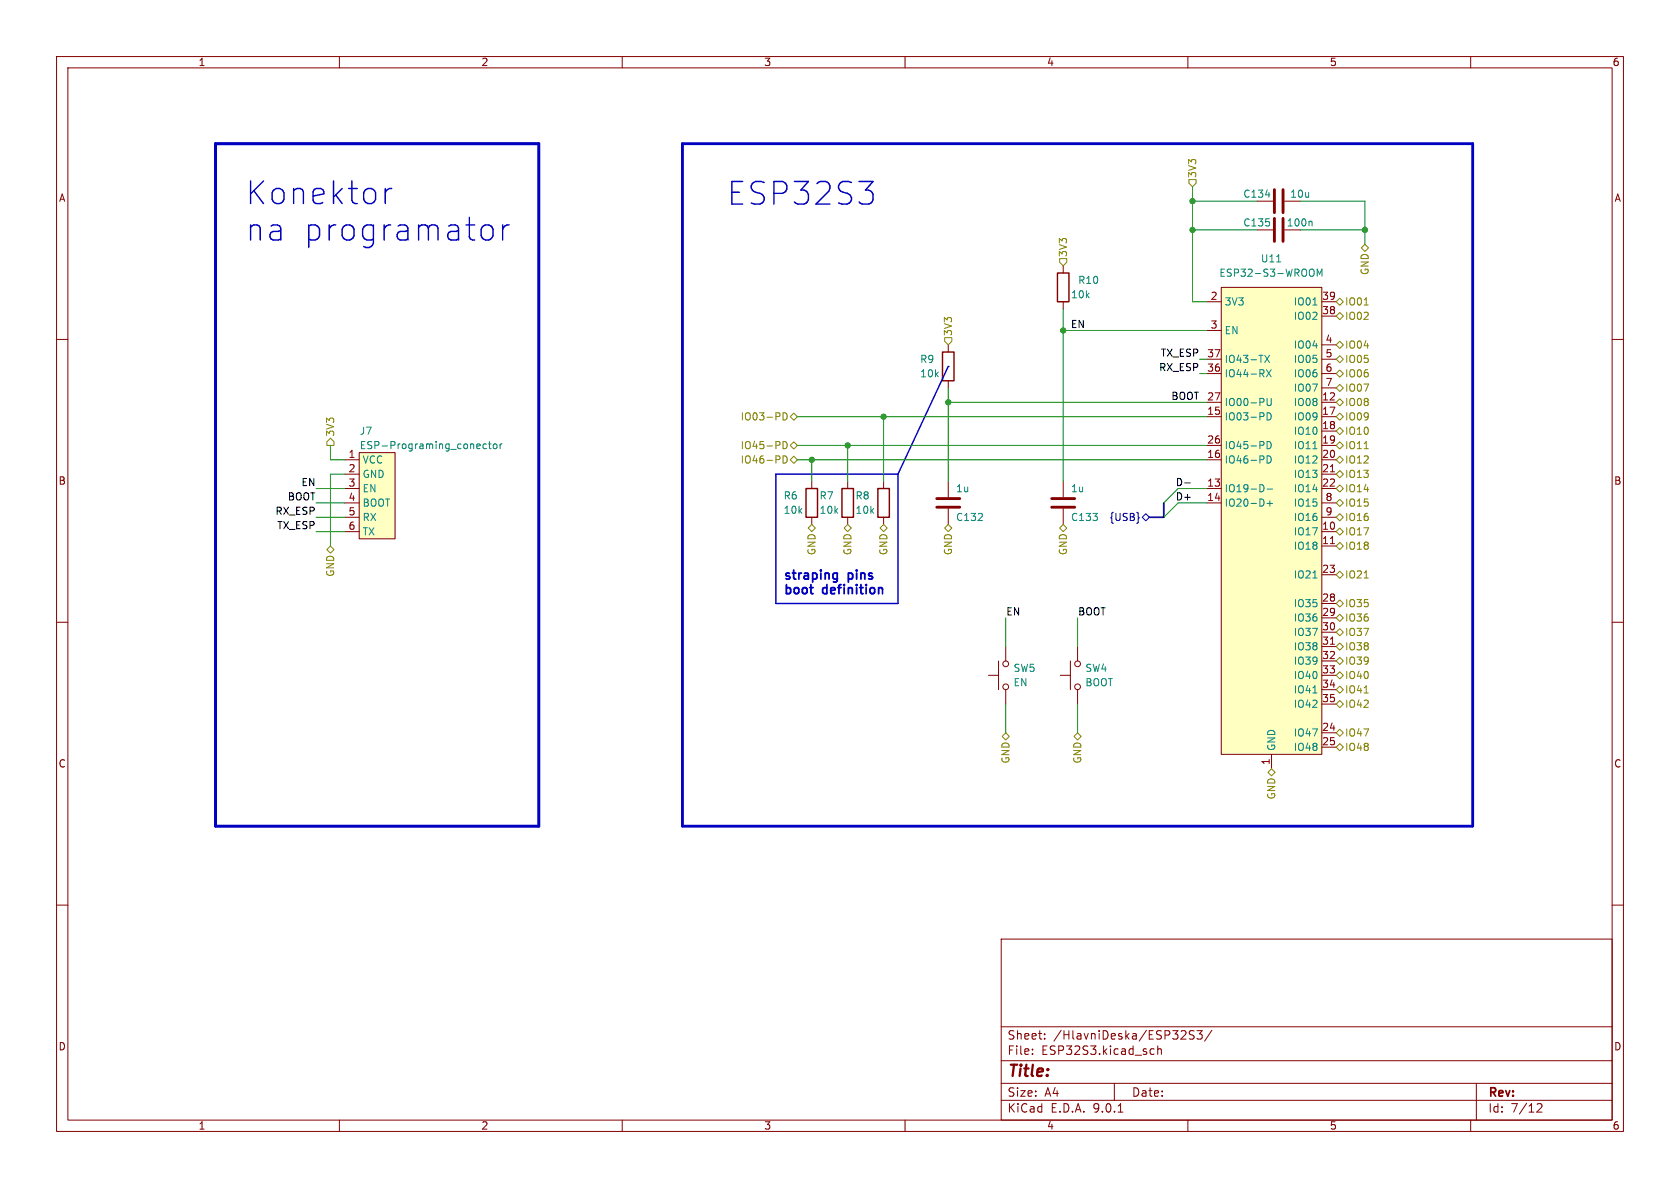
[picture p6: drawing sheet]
<svg xmlns="http://www.w3.org/2000/svg" width="297mm" height="210mm" viewBox="0 0 297 210" stroke-linecap="round" stroke-linejoin="round" font-family="sans-serif">
<g fill="none" stroke="#840000" stroke-width=".18">
<path d="M10 10h277v190h-277zM12 12h273v186h-273zM60 10v2M110 10v2M160 10v2M210 10v2M260 10v2M10 60h2M285 60h2M10 110h2M285 110h2M10 160h2"/>
<path d="M177 166h108v32h-108zM285 160h2M60 198v2M110 198v2M160 198v2M177 194.5h108M177 191.5h108M177 187.5h108M177 181.5h108M182.5 186.3v.1M182.5 185.5v.1M184.7 183.6v.1"/>
<path d="M184.7 182.8v.1M197 191.5v3M197.7 196.6h.8M203.6 185.4l.4 .1M204 186.3l-.4 .1M204.7 185.5l.2-.1 .3 .1 .1 .9M204.7 184.9v1.5M209.4 182.2l.3 .3-.1 .3-.9 .9h1M210 198v2M211.1 182.3l-.6-.1-.2 .1v.5l.7 .3 .1 .3-.3 .3-.6-.1M211.6 182.2h.9l-.5 .6 .5 .1v.7l-.3 .1h-.4l-.2-.1M214.2 182.1l-1.2 2"/>
<path d="M260 198v2M261 191.5v6.5M271.7 195.2l.6-.1 .2 .1 .1 .3-.9 1.1h.9"/>
</g>
<path d="M215.9 50.8h17.8v82.6h-17.8z" fill="#ffffc2"/>
<g fill="none" stroke="#840000" stroke-width=".18">
<path d="M222.2 35.6h2.8M227.1 35.6h2.8M213.4 53.3h2.5M213.4 58.4h2.5M215.9 50.8h17.8v82.6h-17.8zM233.7 53.3h2.5M233.7 55.9h2.5M167.6 61v1.2M167.6 67.3v1.3M213.4 63.5h2.5M213.4 66h2.5M213.4 71.1h2.5"/>
<path d="M213.4 73.7h2.5M213.4 78.7h2.5M233.7 63.5h2.5M233.7 66h2.5M233.7 71.1h2.5M233.7 73.7h2.5M233.7 78.7h2.5M233.7 61h2.5M233.7 68.6h2.5M233.7 76.2h2.5M143.5 85.1v1.3M143.5 91.4v1.3"/>
<path d="M156.2 85.1v1.3M156.2 91.4v1.3M213.4 81.3h2.5M213.4 86.4h2.5M213.4 88.9h2.5M233.7 81.3h2.5M233.7 86.4h2.5M233.7 88.9h2.5M233.7 83.8h2.5M233.7 91.4h2.5M233.7 94h2.5M233.7 96.5h2.5"/>
<path d="M235.2 83.4h.7M235.2 96.1h.7M233.7 101.6h2.5M233.7 106.7h2.5M233.7 109.2h2.5M233.7 111.8h2.5M233.7 114.3h2.5M233.7 116.8h2.5M233.7 119.4h2.5M235.2 113.9h.7M224.8 133.4v2.5M233.7 121.9h2.5"/>
<path d="M233.7 124.5h2.5M233.7 129.5h2.5M233.7 132.1h2.5"/>
</g>
<g fill="none" stroke="#008484" stroke-width=".18">
<path d="M223.7 34.4h.8M225.7 46.3h.7M231.8 47.6a.43 .43 0 0 1 .5 .4v.4a.43 .43 0 0 1-.5 .4M232.1 53.9h.7M232.9 48.8v-1.2l.4 .9 .4-.9v1.2M223.6 62.8l.8 1.3M223.9 65.3l.8 1.3M224 70.4v1.1l.2 .2 .4-.1 .1-.1v-1.1M224 73a.64 .64 0 0 1 .7 .6 .64 .64 0 0 1-.7 .6zM224 78a.64 .64 0 0 1 .7 .7 .64 .64 0 0 1-.7 .6zM224.4 62.8l-.8 1.3M224.7 65.3l-.8 1.3"/>
<path d="M232.1 79.3h.7M223.2 85.7l.3 .5-.3 .7M224 80.6a.64 .64 0 0 1 .7 .6 .64 .64 0 0 1-.7 .7zM224 86.5h1M224 89h1M224.5 88.5v1M232.1 102.2h.7M232.1 122.5h.7"/>
</g>
<path d="M166.6 62.2h2.1v5.1h-2.1zM142.5 86.4h2v5h-2zM155.2 86.4h2v5h-2z" fill="none" stroke="#840000" stroke-width=".25"/>
<path d="M225.3 33.5v4.1M226.8 33.5v4.1" fill="none" stroke="#840000" stroke-width=".51"/>
<path d="M63.5 80h6.3v15.3h-6.3z" fill="#ffffc2"/>
<g fill="none" stroke="#840000" stroke-width=".18">
<path d="M188 47v1.3M188 53.3v1.3M222.2 40.6h2.8M61 81.3h2.5M61 83.8h2.5M61 86.4h2.5M61 88.9h2.5M61 91.4h2.5M61 94h2.5M63.5 80h6.3v15.3h-6.3zM149.9 85.1v1.3M149.9 91.4v1.3"/>
<path d="M167.6 85.1v2.8M167.6 89.9v2.8M188 85.1v2.8M188 89.9v2.8M174.8 119.4h1.7M176.5 116.8v5.1M177.8 114.3v2.5M187.5 119.4h1.7M189.2 116.8v5.1M190.5 114.3v2.5M177.8 121.9v2.6M190.5 121.9v2.6"/>
<circle cx="177.8" cy="117.3" r=".51"/>
<circle cx="190.5" cy="117.3" r=".51"/>
<circle cx="177.8" cy="121.4" r=".51"/>
<circle cx="190.5" cy="121.4" r=".51"/>
</g>
<path d="M231.8 39.1l.2 .2v.6M86 78.5h-.4l-.2 .2 .1 .6h.5M86.3 78.5h.5M86.5 78v1.1l.3 .2M87.3 78.6l.1-.1 .4 .1 .1 .5-.2 .2h-.3l-.1-.1zM88.4 78.5v.8M88.8 78.5l-.4 .2" fill="none" stroke="#008484" stroke-width=".18"/>
<path d="M225.3 38.6v4.1M226.8 38.6v4.1M165.6 88.1h4.1M165.6 89.7h4.1M185.9 88.1h4.1M185.9 89.7h4.1" fill="none" stroke="#840000" stroke-width=".51"/>
<path d="M186.9 48.3h2.1v5h-2.1zM148.8 86.4h2.1v5h-2.1z" fill="none" stroke="#840000" stroke-width=".25"/>
<g fill="none" stroke="#848400" stroke-width=".18">
<path d="M210.2 31.8h1.3v.6l-.7 .6-.6-.6zM167 59.7h1.3v.6l-.7 .7-.6-.7zM187.3 45.7h1.3v.7l-.6 .6-.7-.6zM236.2 53.3l.7-.6 .6 .6-.6 .7zM236.2 55.9l.7-.7 .6 .7-.6 .6zM240.7 43.8l.6-.6 .6 .6-.6 .7zM241.2 53.9h.7M58.4 77.5l.7 .6v.6h-1.3v-.6zM138.4 73a.64 .64 0 0 1 .8 .6 .64 .64 0 0 1-.8 .6zM138.4 78a.64 .64 0 0 1 .8 .7 .64 .64 0 0 1-.8 .6zM139.7 73.7l.6-.7 .7 .7-.7 .6zM139.7 78.7l.6-.6 .7 .6-.7 .7z"/>
<path d="M236.2 78.7l.7-.6 .6 .6-.6 .7zM236.2 76.2l.7-.6 .6 .6-.6 .6zM236.2 73.7l.7-.7 .6 .7-.6 .6zM236.2 61l.7-.7 .6 .7-.6 .6zM236.2 63.5l.7-.6 .6 .6-.6 .6zM236.2 66l.7-.6 .6 .6-.6 .7zM236.2 68.6l.7-.7 .6 .7-.6 .6zM236.2 71.1l.7-.6 .6 .6-.6 .7zM241.2 79.3h.7M57.8 97.2l.6-.7 .7 .7-.7 .6zM138.4 80.6a.64 .64 0 0 1 .8 .6 .64 .64 0 0 1-.8 .7zM139.7 81.3l.6-.7 .7 .7-.7 .6z"/>
<path d="M142.9 93.3l.6-.6 .6 .6-.6 .7zM149.2 93.3l.7-.6 .6 .6-.6 .7zM155.6 93.3l.6-.6 .6 .6-.6 .7zM167 93.3l.6-.6 .7 .6-.7 .7zM188 92.7l.6 .6-.6 .7-.7-.7zM236.2 91.4l.7-.6 .6 .6-.6 .7zM236.2 88.9l.7-.6 .6 .6-.6 .6zM236.2 94l.7-.7 .6 .7-.6 .6zM236.2 96.5l.7-.6 .6 .6-.6 .7zM236.2 83.8l.7-.6 .6 .6-.6 .7zM236.2 81.3l.7-.7 .6 .7-.6 .6zM236.2 86.4l.7-.7 .6 .7-.6 .6z"/>
<path d="M236.2 101.6l.7-.6 .6 .6-.6 .6zM236.2 116.8l.7-.6 .6 .6-.6 .7zM236.2 109.2l.7-.6 .6 .6-.6 .7zM236.2 119.4l.7-.7 .6 .7-.6 .6zM236.2 114.3l.7-.6 .6 .6-.6 .6zM236.2 106.7l.7-.7 .6 .7-.6 .6zM236.2 111.8l.7-.7 .6 .7-.6 .6zM241.2 102.2h.7M177.2 130.2l.6-.7 .6 .7-.6 .6zM189.9 130.2l.6-.7 .6 .7-.6 .6zM224.2 136.5l.6-.6 .6 .6-.6 .7zM236.2 124.5l.7-.7 .6 .7-.6 .6z"/>
<path d="M236.2 121.9l.7-.6 .6 .6-.6 .7zM236.2 129.5l.7-.6 .6 .6-.6 .7zM236.2 132.1l.7-.7 .6 .7-.6 .6zM241.2 122.5h.7"/>
</g>
<path d="M201.3 91.5h.1l-.1 .1M201.9 91.4l.7-.6 .6 .6-.6 .7z" fill="none" stroke="#000084" stroke-width=".18"/>
<path d="M209.4 85.4h1" fill="none" stroke="#000" stroke-width=".18"/>
<path d="M38.1 25.4h57.1v120.7h-57.1z" fill="none" stroke="#0000c2" stroke-width=".53"/>
<path d="M120.6 25.4h139.7v120.7h-139.7z" fill="none" stroke="#0000c2" stroke-width=".5"/>
<path d="M88.9 39.8v2.6M90 39.8a1.02 1.02 0 0 0-1.1 .7M151.9 32.1h2.4l-1.3 1.5M154.2 34l.1 .4v.9l-.1 .4M167.6 64.8l-8.9 19M137.2 83.8h21.5v22.9h-21.5z" fill="none" stroke="#0000c2" stroke-width=".25"/>
<path d="M167.6 64.8h.1" fill="none" stroke="#0000c2" stroke-width=".18"/>
<path d="M205.7 88.9v2.5h-2.5" fill="none" stroke="#000084" stroke-width=".3"/>
<g fill="none" stroke="#008400" stroke-width=".18">
<path d="M210.8 33v20.3h2.6M210.8 35.6h11.4M229.9 35.6h11.4v7.6M188 54.6v30.5M188 58.4h25.4M210.8 40.6h11.4M229.9 40.6h11.4M58.4 78.7v2.6h2.6M141 78.7h72.4M141 73.7h72.4M149.9 78.7v6.4M156.2 73.7v11.4"/>
<path d="M167.6 71.1h45.8M167.6 68.6v16.5M212.1 63.5h1.3M212.1 66h1.3M55.9 88.9h5.1M55.9 86.4h5.1M55.9 91.4h5.1M55.9 94h5.1M61 83.8h-2.6v12.7M141 81.3h72.4M143.5 81.3v3.8M213.4 88.9h-5.1l-2.6 2.5"/>
<path d="M213.4 86.4h-5.1l-2.6 2.5M177.8 109.2v5.1M190.5 109.2v5.1M177.8 124.5v5M190.5 124.5v5"/>
</g>
<path d="M147.9 101.3l.1 .1M148 101.3v1.3l-.1 .2M148 102.3l-.1 .1" fill="none" stroke="#0000c2" stroke-width=".32"/>
<g fill="#008400" stroke="#008400" stroke-width=".18">
<circle cx="167.6" cy="71.1" r=".46"/>
<circle cx="156.2" cy="73.7" r=".46"/>
<circle cx="210.8" cy="35.6" r=".46"/>
<circle cx="143.5" cy="81.3" r=".46"/>
<circle cx="149.9" cy="78.7" r=".46"/>
<circle cx="210.8" cy="40.6" r=".46"/>
<circle cx="188" cy="58.4" r=".46"/>
<circle cx="241.3" cy="40.6" r=".46"/>
</g>
<g font-size="5.6" fill="#0000c2">
<text x="43.2" y="36.5">Konektor</text>
<text x="128.3" y="36.6">ESP32S3</text>
<text x="43.2" y="42.9">na programator</text>
</g>
<text font-size="2.8" fill="#840000" x="178" y="190.9">Title:</text>
<g font-size="2.2" fill="#0000c2">
<text x="138.4" y="102.6">straping</text>
<text x="138.4" y="105.2">boot</text>
<text x="145.5" y="105.2">definition</text>
<text x="150" y="102.6">pins</text>
</g>
<g font-size="2.1" fill="#840000">
<text x="178" y="184">Sheet:</text>
<text x="186.2" y="184">/HlavniDeska/ESP32S3/</text>
<text x="178" y="186.7">File:</text>
<text x="184.1" y="186.7">ESP32S3.kicad_sch</text>
<text x="178" y="196.9">KiCad</text>
<text x="178" y="194.1">Size:</text>
<text x="184.7" y="194.1">A4</text>
<text x="185.7" y="196.9">E.D.A.</text>
<text x="193.3" y="196.9">9.0.1</text>
<text x="200" y="194.1">Date:</text>
<text x="263" y="194.3">Rev:</text>
<text x="263" y="196.9">Id:</text>
<text x="267.1" y="196.9">7/12</text>
</g>
<g font-size="1.8" fill="#840000">
<text x="35" y="11.9">1</text>
<text x="85" y="11.9">2</text>
<text x="135" y="11.9">3</text>
<text x="185" y="11.9">4</text>
<text x="235" y="11.9">5</text>
<text x="285" y="11.9">6</text>
<text x="10.3" y="35.9">A</text>
<text x="285.3" y="35.9">A</text>
<text x="213.9" y="53.1">2</text>
<text x="233.6" y="53.1">39</text>
<text x="213.9" y="58.2">3</text>
<text x="233.6" y="55.6">38</text>
<text x="213.3" y="63.2">37</text>
<text x="213.3" y="65.8">36</text>
<text x="234.2" y="60.7">4</text>
<text x="234.2" y="63.2">5</text>
<text x="234.2" y="65.8">6</text>
<text x="213.3" y="70.9">27</text>
<text x="233.6" y="70.9">12</text>
<text x="234.2" y="68.3">7</text>
<text x="213.3" y="73.4">15</text>
<text x="233.6" y="73.4">17</text>
<text x="233.6" y="75.9">18</text>
<text x="61.5" y="81">1</text>
<text x="61.5" y="83.6">2</text>
<text x="213.3" y="78.5">26</text>
<text x="213.3" y="81">16</text>
<text x="233.6" y="78.5">19</text>
<text x="233.6" y="81">20</text>
<text x="233.6" y="83.6">21</text>
<text x="10.3" y="85.9">B</text>
<text x="61.5" y="86.1">3</text>
<text x="61.5" y="88.6">4</text>
<text x="213.3" y="86.1">13</text>
<text x="213.3" y="88.6">14</text>
<text x="233.6" y="86.1">22</text>
<text x="234.2" y="88.6">8</text>
<text x="285.3" y="85.9">B</text>
<text x="61.5" y="91.2">5</text>
<text x="61.5" y="93.7">6</text>
<text x="233.6" y="93.7">10</text>
<text x="234.2" y="91.2">9</text>
<text x="233.6" y="96.3">11</text>
<text x="233.6" y="101.3">23</text>
<text x="233.6" y="106.4">28</text>
<text x="233.6" y="109">29</text>
<text x="233.6" y="111.5">30</text>
<text x="233.6" y="114">31</text>
<text x="233.6" y="116.6">32</text>
<text x="233.6" y="119.1">33</text>
<text x="233.6" y="121.7">34</text>
<text x="233.6" y="124.2">35</text>
<text x="233.6" y="129.3">24</text>
<text x="233.6" y="131.8">25</text>
<text x="10.3" y="135.9">C</text>
<text x="224.5" y="135.3" transform="rotate(-90 224.5 135.3)">1</text>
<text x="285.3" y="135.9">C</text>
<text x="10.3" y="185.9">D</text>
<text x="285.3" y="185.9">D</text>
<text x="35" y="199.9">1</text>
<text x="85" y="199.9">2</text>
<text x="135" y="199.9">3</text>
<text x="185" y="199.9">4</text>
<text x="235" y="199.9">5</text>
<text x="285" y="199.9">6</text>
</g>
<g font-size="1.8" fill="#848400">
<text x="211.7" y="31.6" transform="rotate(-90 211.7 31.6)">3V3</text>
<text x="188.8" y="45.5" transform="rotate(-90 188.8 45.5)">3V3</text>
<text x="242.2" y="48.7" transform="rotate(-90 242.2 48.7)">GND</text>
<text x="168.5" y="59.5" transform="rotate(-90 168.5 59.5)">3V3</text>
<text x="237.7" y="54.2">IO01</text>
<text x="237.7" y="56.7">IO02</text>
<text x="237.7" y="61.8">IO04</text>
<text x="237.7" y="64.4">IO05</text>
<text x="237.7" y="66.9">IO06</text>
<text x="237.7" y="69.4">IO07</text>
<text x="237.7" y="72">IO08</text>
<text x="59.3" y="77.3" transform="rotate(-90 59.3 77.3)">3V3</text>
<text x="130.8" y="74.5">IO03-PD</text>
<text x="237.7" y="77.1">IO10</text>
<text x="237.7" y="74.5">IO09</text>
<text x="130.8" y="82.1">IO46-PD</text>
<text x="130.8" y="79.6">IO45-PD</text>
<text x="237.7" y="79.6">IO11</text>
<text x="237.7" y="82.1">IO12</text>
<text x="237.7" y="89.8">IO15</text>
<text x="237.7" y="84.7">IO13</text>
<text x="237.7" y="87.2">IO14</text>
<text x="237.7" y="92.3">IO16</text>
<text x="237.7" y="94.8">IO17</text>
<text x="144.4" y="98.2" transform="rotate(-90 144.4 98.2)">GND</text>
<text x="150.7" y="98.2" transform="rotate(-90 150.7 98.2)">GND</text>
<text x="157.1" y="98.2" transform="rotate(-90 157.1 98.2)">GND</text>
<text x="168.5" y="98.2" transform="rotate(-90 168.5 98.2)">GND</text>
<text x="188.8" y="98.2" transform="rotate(-90 188.8 98.2)">GND</text>
<text x="237.7" y="97.4">IO18</text>
<text x="59.3" y="102.1" transform="rotate(-90 59.3 102.1)">GND</text>
<text x="237.7" y="102.5">IO21</text>
<text x="237.7" y="107.5">IO35</text>
<text x="237.7" y="110.1">IO36</text>
<text x="237.7" y="112.6">IO37</text>
<text x="237.7" y="117.7">IO39</text>
<text x="237.7" y="115.2">IO38</text>
<text x="237.7" y="120.2">IO40</text>
<text x="237.7" y="125.3">IO42</text>
<text x="237.7" y="122.8">IO41</text>
<text x="237.7" y="130.4">IO47</text>
<text x="178.7" y="135.1" transform="rotate(-90 178.7 135.1)">GND</text>
<text x="191.4" y="135.1" transform="rotate(-90 191.4 135.1)">GND</text>
<text x="237.7" y="132.9">IO48</text>
<text x="225.7" y="141.4" transform="rotate(-90 225.7 141.4)">GND</text>
</g>
<g font-size="1.8" fill="#008484">
<text x="219.7" y="35.2">C134</text>
<text x="228" y="35.2">10u</text>
<text x="219.7" y="40.2">C135</text>
<text x="227.4" y="40.2">100n</text>
<text x="222.8" y="46.6">U11</text>
<text x="189.2" y="52.9">10k</text>
<text x="190.5" y="50.4">R10</text>
<text x="215.5" y="49.1">ESP32-S3-WROOM</text>
<text x="216.4" y="54.2">3V3</text>
<text x="216.4" y="59.3">EN</text>
<text x="228.6" y="54.2">IO01</text>
<text x="228.6" y="56.7">IO02</text>
<text x="162.6" y="64.4">R9</text>
<text x="216.4" y="64.4">IO43-TX</text>
<text x="228.6" y="61.8">IO04</text>
<text x="228.6" y="64.4">IO05</text>
<text x="162.6" y="66.9">10k</text>
<text x="216.4" y="66.9">IO44-RX</text>
<text x="216.4" y="72">IO00-PU</text>
<text x="228.6" y="66.9">IO06</text>
<text x="228.6" y="69.4">IO07</text>
<text x="228.6" y="72">IO08</text>
<text x="63.5" y="77.1">J7</text>
<text x="216.4" y="74.5">IO03-PD</text>
<text x="228.6" y="74.5">IO09</text>
<text x="228.6" y="77.1">IO10</text>
<text x="63.5" y="79.6">ESP-Programing_conector</text>
<text x="64" y="82.1">VCC</text>
<text x="216.4" y="79.6">IO45-PD</text>
<text x="216.4" y="82.1">IO46-PD</text>
<text x="228.6" y="79.6">IO11</text>
<text x="228.6" y="82.1">IO12</text>
<text x="64" y="84.7">GND</text>
<text x="64" y="87.2">EN</text>
<text x="64" y="89.8">BOOT</text>
<text x="138.4" y="88.5">R6</text>
<text x="144.8" y="88.5">R7</text>
<text x="151.1" y="88.5">R8</text>
<text x="168.9" y="87.2">1u</text>
<text x="189.2" y="87.2">1u</text>
<text x="216.4" y="87.2">IO19-D-</text>
<text x="216.4" y="89.8">IO20-D+</text>
<text x="228.6" y="84.7">IO13</text>
<text x="228.6" y="87.2">IO14</text>
<text x="228.6" y="89.8">IO15</text>
<text x="64" y="92.3">RX</text>
<text x="64" y="94.8">TX</text>
<text x="138.4" y="91">10k</text>
<text x="144.8" y="91">10k</text>
<text x="151.1" y="91">10k</text>
<text x="168.9" y="92.3">C132</text>
<text x="189.2" y="92.3">C133</text>
<text x="228.6" y="92.3">IO16</text>
<text x="228.6" y="94.8">IO17</text>
<text x="228.6" y="97.4">IO18</text>
<text x="228.6" y="102.5">IO21</text>
<text x="228.6" y="107.5">IO35</text>
<text x="228.6" y="110.1">IO36</text>
<text x="228.6" y="112.6">IO37</text>
<text x="179.1" y="119">SW5</text>
<text x="191.8" y="119">SW4</text>
<text x="228.6" y="115.2">IO38</text>
<text x="228.6" y="117.7">IO39</text>
<text x="179.1" y="121.5">EN</text>
<text x="191.8" y="121.5">BOOT</text>
<text x="228.6" y="120.2">IO40</text>
<text x="228.6" y="122.8">IO41</text>
<text x="228.6" y="125.3">IO42</text>
<text x="228.6" y="130.4">IO47</text>
<text x="225.7" y="132.8" transform="rotate(-90 225.7 132.8)">GND</text>
<text x="228.6" y="132.9">IO48</text>
</g>
<g font-size="1.8">
<text x="189.2" y="58.1">EN</text>
<text x="204.8" y="65.7">RX_ESP</text>
<text x="205.1" y="63.2">TX_ESP</text>
<text x="207" y="70.8">BOOT</text>
<text x="50.8" y="88.6">BOOT</text>
<text x="53.2" y="86">EN</text>
<text x="207.8" y="86">D-</text>
<text x="207.8" y="88.6">D+</text>
<text x="48.6" y="91.1">RX_ESP</text>
<text x="48.9" y="93.6">TX_ESP</text>
<text x="177.8" y="108.9">EN</text>
<text x="190.5" y="108.9">BOOT</text>
</g>
<text font-size="1.8" fill="#000084" x="196" y="92.3">{USB}</text>
</svg>
